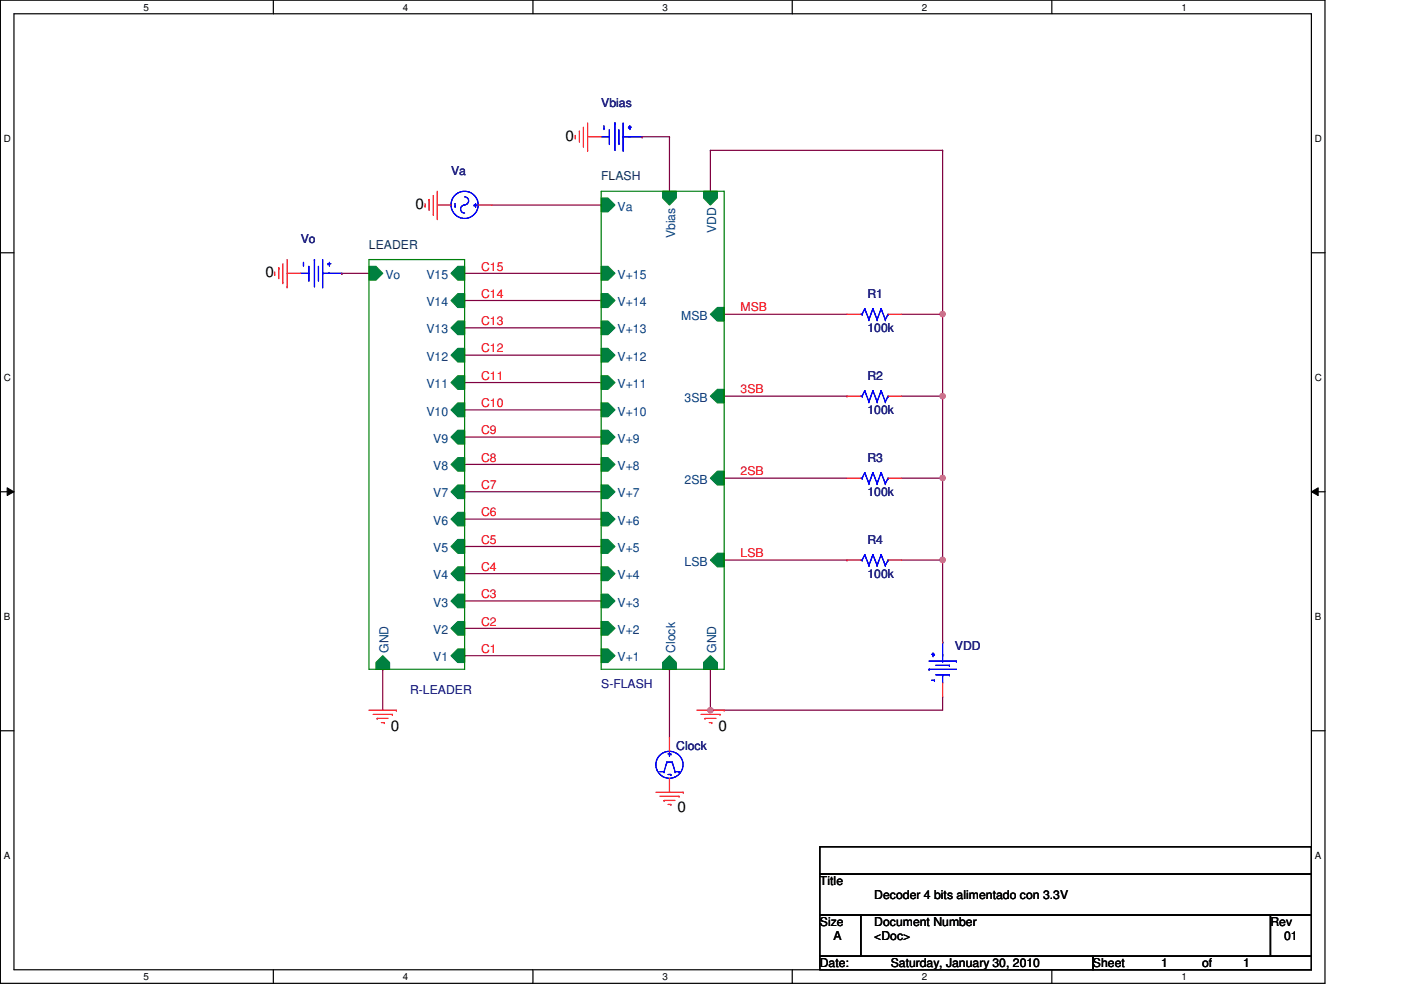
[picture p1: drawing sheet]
<svg xmlns="http://www.w3.org/2000/svg" width="297mm" height="210mm" viewBox="0 0 297 210" stroke-linecap="round" stroke-linejoin="round" font-family="sans-serif">
<path d="M.1 0h280.8v208.5h-280.8zM3 2.9h275v202.7h-275z" fill="none" stroke="#000" stroke-width=".25"/>
<g fill="#fff">
<path d="M30.4 .3h1.2v2.4h-1.2z"/>
<path d="M30.4 205.9h1.2v2.3h-1.2z"/>
</g>
<path d="M58 0v2.9M58 205.6v2.9" fill="none" stroke="#000" stroke-width=".25"/>
<g fill="#fff">
<path d="M85.4 .3h1.2v2.4h-1.2z"/>
<path d="M85.4 205.9h1.2v2.3h-1.2z"/>
</g>
<path d="M113 0v2.9M113 205.6v2.9" fill="none" stroke="#000" stroke-width=".25"/>
<g fill="#fff">
<path d="M140.5 .3h1.1v2.4h-1.1z"/>
<path d="M140.5 205.9h1.1v2.3h-1.1z"/>
</g>
<path d="M168 0v2.9M168 205.6v2.9" fill="none" stroke="#000" stroke-width=".25"/>
<g fill="#fff">
<path d="M195.4 .3h1.2v2.4h-1.2z"/>
<path d="M195.4 205.9h1.2v2.3h-1.2z"/>
</g>
<path d="M223 0v2.9M223 205.6v2.9" fill="none" stroke="#000" stroke-width=".25"/>
<g fill="#fff">
<path d="M250.5 .3h1.1v2.4h-1.1z"/>
<path d="M250.5 205.9h1.1v2.3h-1.1z"/>
<path d="M.8 28.2h1.5v2.4h-1.5z"/>
<path d="M278.8 28.2h1.4v2.4h-1.4z"/>
<path d="M.8 78.9h1.5v2.3h-1.5z"/>
<path d="M278.8 78.9h1.4v2.3h-1.4z"/>
</g>
<path d="M.1 53.6h2.9M278 53.6h2.9" fill="none" stroke="#000" stroke-width=".25"/>
<g fill="#fff">
<path d="M.8 129.6h1.4v2.3h-1.4z"/>
<path d="M278.8 129.6h1.3v2.3h-1.3z"/>
</g>
<path d="M.1 104.3h2.9M278 104.3h2.9" fill="none" stroke="#000" stroke-width=".25"/>
<path d="M1.5 103.4l1.5 .9-1.5 .8zM278 104.3l1.5-.9v1.7z" fill="#000"/>
<path d="M1.5 103.4l1.5 .9-1.5 .8zM278 104.3l1.5-.9v1.7z" fill="none" stroke="#000" stroke-width=".21"/>
<g fill="#fff">
<path d="M.8 180.3h1.4v2.3h-1.4z"/>
<path d="M278.8 180.3h1.3v2.3h-1.3z"/>
</g>
<path d="M.1 154.9h2.9M278 154.9h2.9" fill="none" stroke="#000" stroke-width=".25"/>
<g fill="none" stroke="#800040" stroke-width=".25">
<path d="M98.5 58h.1M98.5 58h29M98.5 63.7h.1M98.5 69.5h.1M98.5 75.3h.1M98.5 63.7h29M98.5 69.5h29M98.5 75.3h29M153.5 66.6h.1M153.5 66.6h26.1M98.5 81.1h.1M98.5 86.9h.1"/>
<path d="M98.5 92.7h.1M98.5 98.5h.1M98.5 81.1h29M98.5 86.9h29M98.5 92.7h29M98.5 98.5h29M153.5 84h26.1M179.6 84h.1M98.5 104.3h.1M98.5 110.1h.1M98.5 115.9h.1M98.5 104.3h29"/>
<path d="M98.5 110.1h29M98.5 115.9h29M153.5 101.4h.1M153.5 118.7h26.1M153.5 101.4h26.1M179.6 118.7h.1M98.5 121.6h.1M98.5 127.4h.1M98.5 133.2h.1M98.5 139h.1M98.5 121.6h29M98.5 127.4h29"/>
<path d="M98.5 133.2h29M98.5 139h29M81.1 141.9h.1M81.1 141.9v8.7M150.6 150.6h.1M150.6 150.6h49.3"/>
</g>
<circle cx="150.6" cy="150.6" r=".56" fill="#f0f"/>
<circle cx="150.6" cy="150.6" r=".56" fill="none" stroke="#f0f" stroke-width=".25"/>
<path d="M199.9 118.7h.1M199.9 118.7v17.4M150.6 141.9h.1M150.6 141.9v8.7M199.9 147.7h.1M199.9 147.7v2.9" fill="none" stroke="#800040" stroke-width=".25"/>
<circle cx="199.8" cy="118.7" r=".56" fill="#f0f"/>
<circle cx="199.8" cy="118.7" r=".56" fill="none" stroke="#f0f" stroke-width=".25"/>
<path d="M150.6 31.9h.1M150.6 31.9h49.3M150.6 31.9v8.7M150.6 40.6h.1M191.2 118.7h8.7M199.9 118.7h.1M199.9 101.4h.1M199.9 101.4v17.3" fill="none" stroke="#800040" stroke-width=".25"/>
<circle cx="199.8" cy="101.3" r=".56" fill="#f0f"/>
<circle cx="199.8" cy="101.3" r=".56" fill="none" stroke="#f0f" stroke-width=".25"/>
<path d="M199.9 84h.1M199.9 84v17.4M191.2 101.4h8.7M199.9 101.4h.1" fill="none" stroke="#800040" stroke-width=".25"/>
<circle cx="199.8" cy="84" r=".56" fill="#f0f"/>
<circle cx="199.8" cy="84" r=".56" fill="none" stroke="#f0f" stroke-width=".25"/>
<path d="M199.9 66.6h.1M199.9 66.6v17.4M191.2 84h8.7M199.9 84h.1" fill="none" stroke="#800040" stroke-width=".25"/>
<circle cx="199.8" cy="66.6" r=".56" fill="#f0f"/>
<circle cx="199.8" cy="66.6" r=".56" fill="none" stroke="#f0f" stroke-width=".25"/>
<g fill="none" stroke="#800040" stroke-width=".25">
<path d="M136.1 29h5.8M141.9 29h.1M141.9 29v11.6M199.9 31.9h.1M199.9 31.9v34.7M72.5 58h.1M72.5 58h5.7M104.3 43.5h23.2M127.5 43.5h.1M141.9 40.6h.1M191.2 66.6h8.7M199.9 66.6h.1"/>
<path d="M141.9 141.9h.1M141.9 141.9v14.5"/>
</g>
<g fill="none" stroke="#f00" stroke-width=".25">
<path d="M122 29.3h.1M122 28.7v.6M122.8 27.8h.1M122.8 27.8v2.3M123.7 31h.1M123.7 27v4M124.6 31.9h.1M124.6 26.1v5.8M58.2 58.2h.1M58.2 57.7v.5M59.1 56.8h.1M59.1 56.8v2.3"/>
<path d="M60 59.9h.1M60 55.9v4M60.9 55v5.8M90.1 43.7h.1M90.1 43.2v.5M91 42.3h.1M91 42.3v2.3M91.9 45.5h.1M91.9 41.4v4.1M92.7 46.4h.1M92.7 40.6v5.8M60.9 60.8h.1"/>
<path d="M179.6 101.4h2.9M188.3 101.4h2.9M78.2 150.6h5.8M79.1 151.5h4.1M80 152.3h.1M80 152.3h2.3M80.9 153.2h.5M81.4 153.2h.1M83.2 151.5h.1M84 150.6h.1M141.9 156.4v2.9M147.7 150.6h5.8"/>
<path d="M148.6 151.5h4.1M149.5 152.3h.1M149.5 152.3h2.3M150.4 153.2h.5M150.9 153.2h.1M152.7 151.5h.1M153.5 150.6h.1M139.1 168h5.8M139.9 168.8h4.1M140.8 169.7h.1M140.8 169.7h2.3M141.6 170.6h.6"/>
<path d="M141.9 165.1v2.9M142.2 170.6h.1M144 168.8h.1M144.9 168h.1"/>
</g>
<path d="M173.8 179.5h104.2v5.8h-104.2zM173.8 185.3h104.2v8.7h-104.2zM173.8 194h8.7v8.7h-8.7zM182.5 194h86.9v8.7h-86.9zM269.4 194h8.6v8.7h-8.6zM173.8 202.7h57.9v2.9h-57.9zM231.7 202.7h46.3v2.9h-46.3z" fill="none" stroke="#000" stroke-width=".25"/>
<g fill="none" stroke="#00f" stroke-width=".25">
<path d="M182.5 101.4h.3M182.8 101.4h.1M183.3 100.2h.1M183.3 100.2l-.5 1.2M183.3 100.2l.9 2.3M184.2 102.5h.1M185.1 100.2h.1M185.1 100.2l-.9 2.3M185.1 100.2l.9 2.3M186 102.5h.1M186.8 100.2h.1M186.8 100.2l-.8 2.3"/>
<path d="M186.8 100.2l.9 2.3M187.7 102.5h.1M188.3 101.4h.1M188.3 101.4l-.6 1.1M141.6 159.9h.6M141.9 159.6v.5M142.2 159.9h.1M139.9 163.6h.9M140.8 163.6h.1M141.4 161.6h.1M141.4 161.6l-.6 2M141.4 161.6h1.1"/>
<path d="M141.6 164.2h.6M141.9 160.1h.1M142.2 164.2h.1M142.5 161.6h.1M142.5 161.6l.6 2M143.1 163.6h.1M143.1 163.6h.9M144 163.6h.1"/>
<circle cx="141.9" cy="162.2" r="2.87"/>
</g>
<path d="M149.2 40.6h2.9v1.4l-1.5 1.5-1.4-1.5z" fill-rule="evenodd" fill="#008040"/>
<path d="M149.2 40.6h2.9v1.4l-1.5 1.5-1.4-1.5z" fill="none" stroke="#008040" stroke-width=".25"/>
<path d="M149.2 140.5l1.4-1.5 1.5 1.5v1.4h-2.9z" fill-rule="evenodd" fill="#008040"/>
<path d="M149.2 140.5l1.4-1.5 1.5 1.5v1.4h-2.9z" fill="none" stroke="#008040" stroke-width=".25"/>
<path d="M140.5 140.5l1.4-1.5 1.5 1.5v1.4h-2.9z" fill-rule="evenodd" fill="#008040"/>
<path d="M140.5 140.5l1.4-1.5 1.5 1.5v1.4h-2.9z" fill="none" stroke="#008040" stroke-width=".25"/>
<path d="M140.5 40.6h2.9v1.4l-1.5 1.5-1.4-1.5z" fill-rule="evenodd" fill="#008040"/>
<path d="M140.5 40.6h2.9v1.4l-1.5 1.5-1.4-1.5z" fill="none" stroke="#008040" stroke-width=".25"/>
<path d="M127.5 137.6h1.4l1.5 1.4-1.5 1.5h-1.4z" fill-rule="evenodd" fill="#008040"/>
<path d="M127.5 137.6h1.4l1.5 1.4-1.5 1.5h-1.4z" fill="none" stroke="#008040" stroke-width=".25"/>
<path d="M127.5 42h1.4l1.5 1.5-1.5 1.4h-1.4z" fill-rule="evenodd" fill="#008040"/>
<path d="M127.5 42h1.4l1.5 1.5-1.5 1.4h-1.4z" fill="none" stroke="#008040" stroke-width=".25"/>
<path d="M127.5 131.8h1.4l1.5 1.4-1.5 1.5h-1.4z" fill-rule="evenodd" fill="#008040"/>
<path d="M127.5 131.8h1.4l1.5 1.4-1.5 1.5h-1.4z" fill="none" stroke="#008040" stroke-width=".25"/>
<path d="M127.5 126h1.4l1.5 1.4-1.5 1.5h-1.4z" fill-rule="evenodd" fill="#008040"/>
<path d="M127.5 126h1.4l1.5 1.4-1.5 1.5h-1.4z" fill="none" stroke="#008040" stroke-width=".25"/>
<path d="M127.5 120.2h1.4l1.5 1.4-1.5 1.5h-1.4z" fill-rule="evenodd" fill="#008040"/>
<path d="M127.5 120.2h1.4l1.5 1.4-1.5 1.5h-1.4z" fill="none" stroke="#008040" stroke-width=".25"/>
<path d="M127.5 114.4h1.4l1.5 1.5-1.5 1.4h-1.4z" fill-rule="evenodd" fill="#008040"/>
<path d="M127.5 114.4h1.4l1.5 1.5-1.5 1.4h-1.4z" fill="none" stroke="#008040" stroke-width=".25"/>
<path d="M127.5 108.6h1.4l1.5 1.5-1.5 1.4h-1.4z" fill-rule="evenodd" fill="#008040"/>
<path d="M127.5 108.6h1.4l1.5 1.5-1.5 1.4h-1.4z" fill="none" stroke="#008040" stroke-width=".25"/>
<path d="M127.5 102.8h1.4l1.5 1.5-1.5 1.4h-1.4z" fill-rule="evenodd" fill="#008040"/>
<path d="M127.5 102.8h1.4l1.5 1.5-1.5 1.4h-1.4z" fill="none" stroke="#008040" stroke-width=".25"/>
<path d="M127.5 97h1.4l1.5 1.5-1.5 1.4h-1.4z" fill-rule="evenodd" fill="#008040"/>
<path d="M127.5 97h1.4l1.5 1.5-1.5 1.4h-1.4z" fill="none" stroke="#008040" stroke-width=".25"/>
<path d="M127.5 91.2h1.4l1.5 1.5-1.5 1.4h-1.4z" fill-rule="evenodd" fill="#008040"/>
<path d="M127.5 91.2h1.4l1.5 1.5-1.5 1.4h-1.4z" fill="none" stroke="#008040" stroke-width=".25"/>
<path d="M127.5 85.4h1.4l1.5 1.5-1.5 1.4h-1.4z" fill-rule="evenodd" fill="#008040"/>
<path d="M127.5 85.4h1.4l1.5 1.5-1.5 1.4h-1.4z" fill="none" stroke="#008040" stroke-width=".25"/>
<path d="M127.5 79.7h1.4l1.5 1.4-1.5 1.4h-1.4z" fill-rule="evenodd" fill="#008040"/>
<path d="M127.5 79.7h1.4l1.5 1.4-1.5 1.4h-1.4z" fill="none" stroke="#008040" stroke-width=".25"/>
<path d="M127.5 73.9h1.4l1.5 1.4-1.5 1.5h-1.4z" fill-rule="evenodd" fill="#008040"/>
<path d="M127.5 73.9h1.4l1.5 1.4-1.5 1.5h-1.4z" fill="none" stroke="#008040" stroke-width=".25"/>
<path d="M127.5 68.1h1.4l1.5 1.4-1.5 1.5h-1.4z" fill-rule="evenodd" fill="#008040"/>
<path d="M127.5 68.1h1.4l1.5 1.4-1.5 1.5h-1.4z" fill="none" stroke="#008040" stroke-width=".25"/>
<path d="M127.5 62.3h1.4l1.5 1.4-1.5 1.5h-1.4z" fill-rule="evenodd" fill="#008040"/>
<path d="M127.5 62.3h1.4l1.5 1.4-1.5 1.5h-1.4z" fill="none" stroke="#008040" stroke-width=".25"/>
<path d="M127.5 56.5h1.4l1.5 1.5-1.5 1.4h-1.4z" fill-rule="evenodd" fill="#008040"/>
<path d="M127.5 56.5h1.4l1.5 1.5-1.5 1.4h-1.4z" fill="none" stroke="#008040" stroke-width=".25"/>
<path d="M150.6 118.7l1.5-1.4h1.4v2.9h-1.4z" fill-rule="evenodd" fill="#008040"/>
<path d="M150.6 118.7l1.5-1.4h1.4v2.9h-1.4z" fill="none" stroke="#008040" stroke-width=".25"/>
<path d="M150.6 101.4l1.5-1.5h1.4v2.9h-1.4z" fill-rule="evenodd" fill="#008040"/>
<path d="M150.6 101.4l1.5-1.5h1.4v2.9h-1.4z" fill="none" stroke="#008040" stroke-width=".25"/>
<path d="M150.6 84l1.5-1.5h1.4v2.9h-1.4z" fill-rule="evenodd" fill="#008040"/>
<path d="M150.6 84l1.5-1.5h1.4v2.9h-1.4z" fill="none" stroke="#008040" stroke-width=".25"/>
<path d="M150.6 66.6l1.5-1.4h1.4v2.9h-1.4z" fill-rule="evenodd" fill="#008040"/>
<path d="M150.6 66.6l1.5-1.4h1.4v2.9h-1.4z" fill="none" stroke="#008040" stroke-width=".25"/>
<path d="M127.5 40.6h26v101.3h-26z" fill="none" stroke="#008000" stroke-width=".25"/>
<path d="M95.6 63.7l1.5-1.4h1.4v2.9h-1.4z" fill-rule="evenodd" fill="#008040"/>
<path d="M95.6 63.7l1.5-1.4h1.4v2.9h-1.4z" fill="none" stroke="#008040" stroke-width=".25"/>
<path d="M95.6 69.5l1.5-1.4h1.4v2.9h-1.4z" fill-rule="evenodd" fill="#008040"/>
<path d="M95.6 69.5l1.5-1.4h1.4v2.9h-1.4z" fill="none" stroke="#008040" stroke-width=".25"/>
<path d="M95.6 75.3l1.5-1.4h1.4v2.9h-1.4z" fill-rule="evenodd" fill="#008040"/>
<path d="M95.6 75.3l1.5-1.4h1.4v2.9h-1.4z" fill="none" stroke="#008040" stroke-width=".25"/>
<path d="M97.1 79.7h1.4v2.8h-1.4l-1.5-1.4z" fill-rule="evenodd" fill="#008040"/>
<path d="M97.1 79.7h1.4v2.8h-1.4l-1.5-1.4z" fill="none" stroke="#008040" stroke-width=".25"/>
<path d="M97.1 85.4h1.4v2.9h-1.4l-1.5-1.4z" fill-rule="evenodd" fill="#008040"/>
<path d="M97.1 85.4h1.4v2.9h-1.4l-1.5-1.4z" fill="none" stroke="#008040" stroke-width=".25"/>
<path d="M95.6 92.7l1.5-1.5h1.4v2.9h-1.4z" fill-rule="evenodd" fill="#008040"/>
<path d="M95.6 92.7l1.5-1.5h1.4v2.9h-1.4z" fill="none" stroke="#008040" stroke-width=".25"/>
<path d="M95.6 98.5l1.5-1.5h1.4v2.9h-1.4z" fill-rule="evenodd" fill="#008040"/>
<path d="M95.6 98.5l1.5-1.5h1.4v2.9h-1.4z" fill="none" stroke="#008040" stroke-width=".25"/>
<path d="M79.7 140.5l1.4-1.5 1.5 1.5v1.4h-2.9z" fill-rule="evenodd" fill="#008040"/>
<path d="M79.7 140.5l1.4-1.5 1.5 1.5v1.4h-2.9z" fill="none" stroke="#008040" stroke-width=".25"/>
<path d="M78.2 56.5h1.5l1.4 1.5-1.4 1.4h-1.5z" fill-rule="evenodd" fill="#008040"/>
<path d="M78.2 56.5h1.5l1.4 1.5-1.4 1.4h-1.5z" fill="none" stroke="#008040" stroke-width=".25"/>
<path d="M95.6 104.3l1.5-1.5h1.4v2.9h-1.4z" fill-rule="evenodd" fill="#008040"/>
<path d="M95.6 104.3l1.5-1.5h1.4v2.9h-1.4z" fill="none" stroke="#008040" stroke-width=".25"/>
<path d="M95.6 110.1l1.5-1.5h1.4v2.9h-1.4z" fill-rule="evenodd" fill="#008040"/>
<path d="M95.6 110.1l1.5-1.5h1.4v2.9h-1.4z" fill="none" stroke="#008040" stroke-width=".25"/>
<path d="M97.1 114.4h1.4v2.9h-1.4l-1.5-1.4z" fill-rule="evenodd" fill="#008040"/>
<path d="M97.1 114.4h1.4v2.9h-1.4l-1.5-1.4z" fill="none" stroke="#008040" stroke-width=".25"/>
<path d="M95.6 121.6l1.5-1.4h1.4v2.9h-1.4z" fill-rule="evenodd" fill="#008040"/>
<path d="M95.6 121.6l1.5-1.4h1.4v2.9h-1.4z" fill="none" stroke="#008040" stroke-width=".25"/>
<path d="M95.6 127.4l1.5-1.4h1.4v2.9h-1.4z" fill-rule="evenodd" fill="#008040"/>
<path d="M95.6 127.4l1.5-1.4h1.4v2.9h-1.4z" fill="none" stroke="#008040" stroke-width=".25"/>
<path d="M95.6 133.2l1.5-1.4h1.4v2.9h-1.4z" fill-rule="evenodd" fill="#008040"/>
<path d="M95.6 133.2l1.5-1.4h1.4v2.9h-1.4z" fill="none" stroke="#008040" stroke-width=".25"/>
<path d="M97.1 137.6h1.4v2.9h-1.4l-1.5-1.5z" fill-rule="evenodd" fill="#008040"/>
<path d="M97.1 137.6h1.4v2.9h-1.4l-1.5-1.5z" fill="none" stroke="#008040" stroke-width=".25"/>
<path d="M97.1 56.5h1.4v2.9h-1.4l-1.5-1.4z" fill-rule="evenodd" fill="#008040"/>
<path d="M97.1 56.5h1.4v2.9h-1.4l-1.5-1.4z" fill="none" stroke="#008040" stroke-width=".25"/>
<path d="M78.2 55h20.3v86.9h-20.3z" fill="none" stroke="#008000" stroke-width=".25"/>
<g fill="none" stroke="#00f" stroke-width=".25">
<path d="M127.5 29h1.7M128.1 27.3h.1M128.1 26.7v.6M129.2 30.4h.1M129.2 29h.1M129.2 27.5v2.9M130.4 26.1h.1M130.4 26.1v5.8M131.2 30.4h.1M131.2 27.5v2.9M132.1 29h.1M132.1 31.9h.1"/>
<path d="M132.1 29h4M132.1 26.1v5.8M133.3 27h.1M133.3 27h.6M133.6 27.3h.1M133.6 26.7v.6M136.1 29h.1M63.8 58h1.7M64.3 56.2h.1M64.3 55.6v.6M65.5 59.4h.1M65.5 58h.1"/>
<path d="M65.5 56.5v2.9M66.7 55h.1M66.7 55v5.8M67.5 59.4h.1M67.5 56.5v2.9M68.4 58h.1M68.4 58h4.1M68.4 55v5.8M69.5 55.9h.1M69.5 55.9h.6M69.8 56.2h.1M69.8 55.6v.6"/>
<path d="M72.5 58h.1M96.5 43.7h.1M96.5 43.2v.5M98.5 41.7a.85 .85 0 0 1 .9 .9 .85 .85 0 0 1-.9 .8M98.5 43.5a.85 .85 0 0 0-.8 .8 .85 .85 0 0 0 .8 .9M100.5 43.5h.1M100.5 43.5h.6M100.8 43.7h.1M100.8 43.2v.5M68.4 60.8h.1M182.5 66.6h.3M182.8 66.6h.1"/>
<path d="M183.3 65.4h.1M183.3 65.4l-.5 1.2M183.3 65.4l.9 2.4M184.2 67.8h.1M185.1 65.4h.1M185.1 65.4l-.9 2.4M185.1 65.4l.9 2.4M186 67.8h.1M186.8 65.4h.1M186.8 65.4l-.8 2.4M186.8 65.4l.9 2.4M187.7 67.8h.1"/>
<path d="M188.3 66.6h.1M188.3 66.6l-.6 1.2M182.5 84h.3M182.8 84h.1M183.3 82.8h.1M183.3 82.8l-.5 1.2M183.3 82.8l.9 2.4M184.2 85.2h.1M185.1 82.8h.1M185.1 82.8l-.9 2.4M185.1 82.8l.9 2.4M186 85.2h.1"/>
<path d="M186.8 82.8h.1M186.8 82.8l-.8 2.4M186.8 82.8l.9 2.4M187.7 85.2h.1M188.3 84h.1M188.3 84l-.6 1.2M182.5 118.7h.3M182.8 118.7h.1M183.3 117.6h.1M183.3 117.6l-.5 1.1M183.3 117.6l.9 2.3M184.2 119.9h.1"/>
<path d="M185.1 117.6h.1M185.1 117.6l-.9 2.3M185.1 117.6l.9 2.3M186 119.9h.1M186.8 117.6h.1M186.8 117.6l-.8 2.3M186.8 117.6l.9 2.3M187.7 119.9h.1M188.3 118.7h.1M188.3 118.7l-.6 1.2M197.5 138.7h.6M197.8 139h.1"/>
<path d="M197.8 138.4v.6M198.1 138.7h.1M199.9 136.1h.1M199.9 136.1v4.1M197 141.9h.1M197 141.9h5.8M197 140.2h5.8M197.5 144.2h.6M198.1 144.2h.1M198.4 141.1h2.9M198.4 143.1h2.9M199.9 140.2h.1"/>
<path d="M199.9 143.1h.1M199.9 143.1v1.7M201.3 141.1h.1M201.3 143.1h.1M202.8 140.2h.1"/>
<circle cx="98.5" cy="43.4" r="2.88"/>
</g>
<g fill="none" stroke="#f00" stroke-width=".25">
<path d="M124.6 29h2.9M136.1 29h.1M60.9 58h2.9M72.5 58h.1M92.7 43.5h2.9M101.4 43.5h2.9M179.6 66.6h2.9M188.3 66.6h2.9M179.6 84h2.9M188.3 84h2.9M179.6 118.7h2.9M188.3 118.7h2.9"/>
<path d="M199.9 136.1h.1M199.9 144.8v2.9"/>
</g>
<circle cx="150.6" cy="150.6" r=".56" fill="#f0f"/>
<circle cx="150.6" cy="150.6" r=".56" fill="none" stroke="#f0f" stroke-width=".25"/>
<circle cx="199.8" cy="118.7" r=".56" fill="#f0f"/>
<circle cx="199.8" cy="118.7" r=".56" fill="none" stroke="#f0f" stroke-width=".25"/>
<circle cx="199.8" cy="101.3" r=".56" fill="#f0f"/>
<circle cx="199.8" cy="101.3" r=".56" fill="none" stroke="#f0f" stroke-width=".25"/>
<circle cx="199.8" cy="84" r=".56" fill="#f0f"/>
<circle cx="199.8" cy="84" r=".56" fill="none" stroke="#f0f" stroke-width=".25"/>
<circle cx="199.8" cy="66.6" r=".56" fill="#f0f"/>
<circle cx="199.8" cy="66.6" r=".56" fill="none" stroke="#f0f" stroke-width=".25"/>
<g font-size="3.2">
<text x="119.9" y="29.8">0</text>
<text x="88.1" y="44.3">0</text>
<text x="56.3" y="58.8">0</text>
<text x="82.9" y="154.9">0</text>
<text x="152.4" y="154.9">0</text>
<text x="143.7" y="172.3">0</text>
</g>
<g font-size="2.6" fill="#000080">
<text x="127.5" y="22.6">Vbias</text>
<text x="95.6" y="37.1">Va</text>
<text x="63.8" y="51.6">Vo</text>
<text x="183.9" y="63.2">R1</text>
<text x="183.9" y="70.4">100k</text>
<text x="183.9" y="80.5">R2</text>
<text x="183.9" y="87.8">100k</text>
<text x="183.9" y="97.9">R3</text>
<text x="183.9" y="105.2">100k</text>
<text x="183.9" y="115.3">R4</text>
<text x="183.9" y="122.5">100k</text>
<text x="202.5" y="137.9">VDD</text>
<text x="86.9" y="147.2">R-LEADER</text>
<text x="127.5" y="146">S-FLASH</text>
<text x="143.4" y="159">Clock</text>
</g>
<g font-size="2.6" fill="#004040">
<text x="127.5" y="38.3">FLASH</text>
<text x="78.2" y="52.7">LEADER</text>
</g>
<g font-size="2.6" fill="#004080">
<text x="130.9" y="44.7">Va</text>
<text x="143.2" y="50.5" transform="rotate(-90 143.2 50.5)">Vbias</text>
<text x="151.8" y="49.5" transform="rotate(-90 151.8 49.5)">VDD</text>
<text x="81.7" y="59.1">Vo</text>
<text x="90.4" y="59.1">V15</text>
<text x="130.9" y="59.1">V+15</text>
<text x="90.4" y="64.9">V14</text>
<text x="130.9" y="64.9">V+14</text>
<text x="90.4" y="70.7">V13</text>
<text x="130.9" y="70.7">V+13</text>
<text x="144.4" y="67.8">MSB</text>
<text x="90.4" y="76.5">V12</text>
<text x="130.9" y="76.5">V+12</text>
<text x="90.4" y="82.3">V11</text>
<text x="130.9" y="82.3">V+11</text>
<text x="90.4" y="88.1">V10</text>
<text x="130.9" y="88.1">V+10</text>
<text x="145.2" y="85.2">3SB</text>
<text x="91.9" y="93.9">V9</text>
<text x="130.9" y="93.9">V+9</text>
<text x="91.9" y="99.7">V8</text>
<text x="130.9" y="99.7">V+8</text>
<text x="91.9" y="105.5">V7</text>
<text x="130.9" y="105.5">V+7</text>
<text x="145.2" y="102.6">2SB</text>
<text x="91.9" y="111.3">V6</text>
<text x="130.9" y="111.3">V+6</text>
<text x="91.9" y="117.1">V5</text>
<text x="130.9" y="117.1">V+5</text>
<text x="145.2" y="119.9">LSB</text>
<text x="91.9" y="122.8">V4</text>
<text x="130.9" y="122.8">V+4</text>
<text x="91.9" y="128.6">V3</text>
<text x="130.9" y="128.6">V+3</text>
<text x="91.9" y="134.4">V2</text>
<text x="130.9" y="134.4">V+2</text>
<text x="82.4" y="138.4" transform="rotate(-90 82.4 138.4)">GND</text>
<text x="91.9" y="140.2">V1</text>
<text x="130.9" y="140.2">V+1</text>
<text x="143.2" y="138.4" transform="rotate(-90 143.2 138.4)">Clock</text>
<text x="151.8" y="138.4" transform="rotate(-90 151.8 138.4)">GND</text>
</g>
<g font-size="2.6" fill="#f00">
<text x="102" y="57.4">C15</text>
<text x="102" y="63.1">C14</text>
<text x="102" y="68.9">C13</text>
<text x="157" y="66">MSB</text>
<text x="102" y="74.7">C12</text>
<text x="102" y="80.5">C11</text>
<text x="157" y="83.4">3SB</text>
<text x="102" y="86.3">C10</text>
<text x="102" y="92.1">C9</text>
<text x="102" y="97.9">C8</text>
<text x="157" y="100.8">2SB</text>
<text x="102" y="103.7">C7</text>
<text x="102" y="109.5">C6</text>
<text x="102" y="115.3">C5</text>
<text x="157" y="118.2">LSB</text>
<text x="102" y="121">C4</text>
<text x="102" y="126.8">C3</text>
<text x="102" y="132.6">C2</text>
<text x="102" y="138.4">C1</text>
</g>
<g font-size="2.6">
<text x="173.8" y="187.7">Title</text>
<text x="185.4" y="190.6">Decoder 4 bits alimentado con 3.3V</text>
<text x="173.8" y="196.3">Size</text>
<text x="185.4" y="196.3">Document Number</text>
<text x="269.4" y="196.3">Rev</text>
<text x="176.7" y="199.3">A</text>
<text x="185.4" y="199.3">&lt;Doc&gt;</text>
<text x="272.2" y="199.3">01</text>
<text x="173.8" y="205.1">Date:</text>
<text x="188.8" y="205.1">Saturday, January 30, 2010</text>
<text x="231.7" y="205.1">Sheet</text>
<text x="246.2" y="205.1">1</text>
<text x="254.9" y="205.1">of</text>
<text x="263.6" y="205.1">1</text>
</g>
<g font-size="2.1">
<text x="30.4" y="2.2">5</text>
<text x="85.4" y="2.2">4</text>
<text x="140.5" y="2.2">3</text>
<text x="195.4" y="2.2">2</text>
<text x="250.5" y="2.2">1</text>
<text x=".8" y="30.1">D</text>
<text x="278.8" y="30.1">D</text>
<text x=".8" y="80.8">C</text>
<text x="278.8" y="80.8">C</text>
<text x=".8" y="131.5">B</text>
<text x="278.8" y="131.5">B</text>
<text x=".8" y="182.2">A</text>
<text x="278.8" y="182.2">A</text>
<text x="30.4" y="207.8">5</text>
<text x="85.4" y="207.8">4</text>
<text x="140.5" y="207.8">3</text>
<text x="195.4" y="207.8">2</text>
<text x="250.5" y="207.8">1</text>
</g>
</svg>
